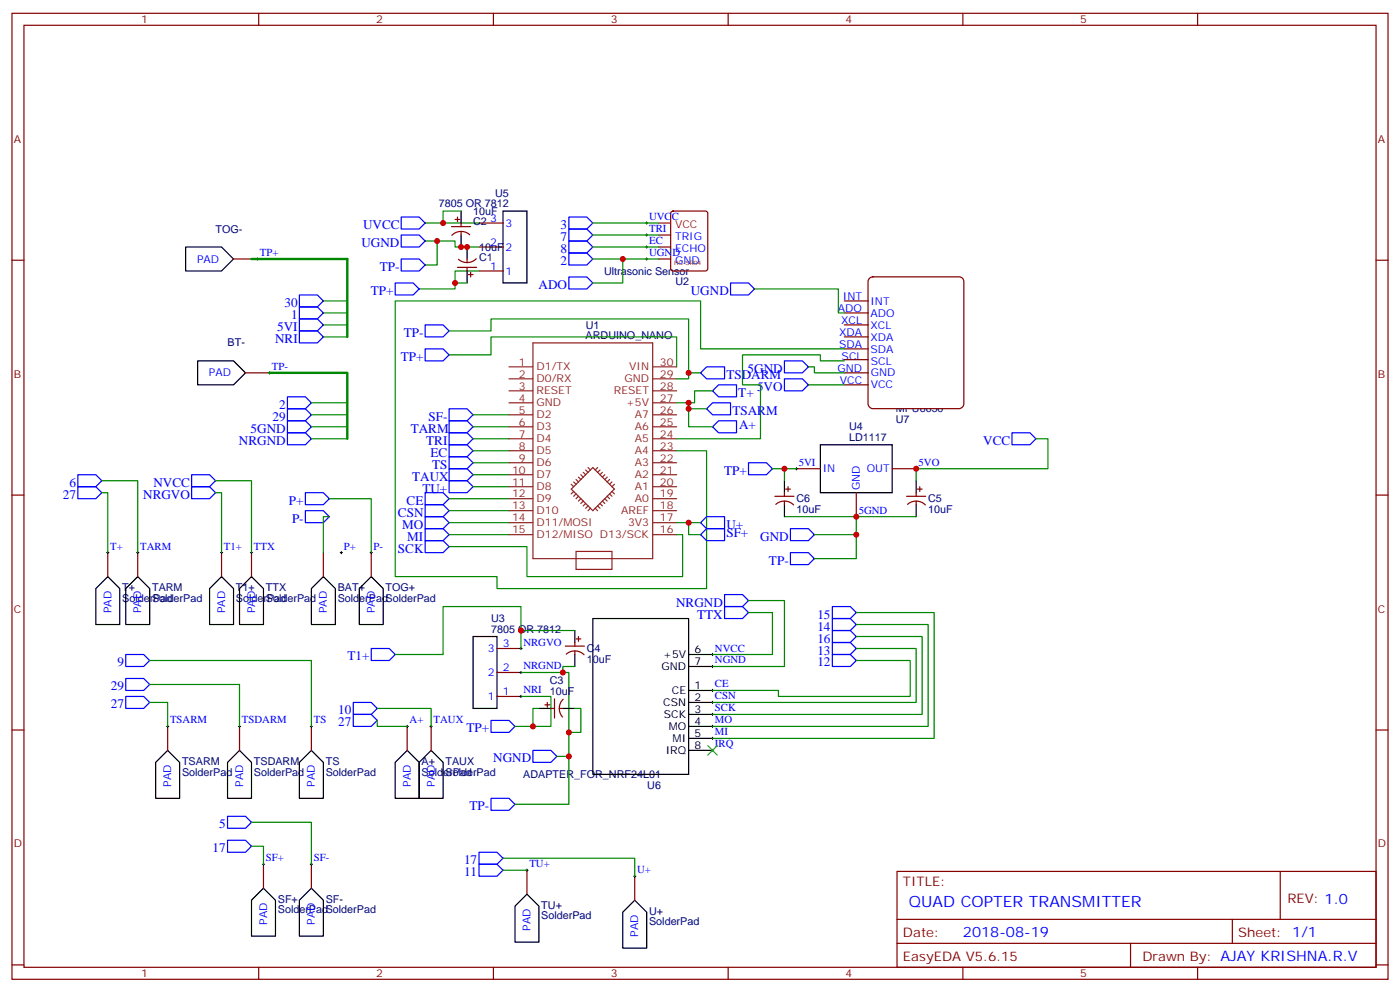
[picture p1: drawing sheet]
<svg xmlns="http://www.w3.org/2000/svg" width="412mm" height="292mm" viewBox="0 0 412 292" stroke-linecap="round" stroke-linejoin="round" font-family="sans-serif">
<g fill="none" stroke="#870000" stroke-width=".35">
<path d="M3.5 3.9h405.4v284.4h-405.4zM7.1 7.4h398.2v277.3h-398.2zM76.2 3.9v3.5M145.3 3.9v3.5M214.5 3.9v3.5M283.6 3.9v3.5M352.8 3.9v3.5M3.5 76.6h3.6M141.1 79.8h7.1M141.1 72.7h7.1M141.1 65.7h7.1M194 72.7h3.6"/>
<path d="M194 69.2h3.6M194 76.2h3.6M197.8 62.3l.5-.2h9.5l.6 .5 .1 16.5-.5 .6-9.7 .1-.7-.5v-16.5zM405.3 76.6h3.6M3.5 145.7h3.6M405.3 145.7h3.6M146.4 197.9h7.1M146.4 190.9h7.1M3.5 214.9h3.6M146.4 205h7.1M405.3 214.9h3.6M264.2 256.5h141.1v28.2h-141.1z"/>
<path d="M377.1 256.5v14.1M264.2 270.6h141.1M264.2 277.7h141.1M333 277.7v7M363 270.6v7.1M3.5 284h3.6M76.2 284.7v3.6M145.3 284.7v3.6M214.5 284.7v3.6M283.6 284.7v3.6M352.8 284.7v3.6M405.3 284h3.6"/>
</g>
<path d="M148.2 62.1h7v21.2h-7zM139.3 187.4h7.1v21.1h-7.1z" fill="none" stroke="#000" stroke-width=".35"/>
<path d="M194 65.7h3.6" fill="none" stroke="#f00" stroke-width=".35"/>
<path d="M190.1 65.7h.8M190.1 69.2h.8M190.1 72.7h.8M190.1 76.2h.8M190.5 65.3v.7M190.5 68.8v.7M190.5 72.4v.7M190.5 75.9v.7" fill="none" stroke="#000" stroke-width=".29"/>
<path d="M118.2 63.9h5.3l1.7 1.8-1.7 1.7h-5.3zM118.2 69.2h5.3l1.7 1.7-1.7 1.8h-5.3zM167.6 63.9h5.3l1.7 1.8-1.7 1.7h-5.3zM167.6 67.4h5.3l1.7 1.8-1.7 1.7h-5.3zM167.6 70.9h5.3l1.7 1.8-1.7 1.8h-5.3zM132.3 127.4h5.3l1.7 1.8-1.7 1.7h-5.3zM132.3 130.9h5.3l1.7 1.8-1.7 1.7h-5.3z" fill="none" stroke="#00f" stroke-width=".35"/>
<path d="M125.2 70.9h8.9v1.8h7M125.2 65.7h15.9M141.1 79.8h-7v5.3h-10.6M174.6 65.7h19.4M174.6 69.2h19.4M174.6 72.7h19.4" fill="none" stroke="#008700" stroke-width=".35"/>
<path d="M256 82.1l1.1-.6h25.4a1.41 1.41 0 0 1 1.4 1.4v36a1.51 1.51 0 0 1-1.4 1.4h-25.4a1.51 1.51 0 0 1-1.4-1.4v-36z" fill="#fff" stroke="#800000" stroke-width=".35"/>
<g fill="none" stroke="#870000" stroke-width=".35">
<path d="M68.8 76.2h7M133 66.7h5.6M134.1 64.6h1.4M134.8 78.7h5.6M134.8 63.9v1.4M135.8 65.7v1M135.8 68.1v1.1M137.6 76.2v1.1M137.6 78.7v1.1M138.4 69.1a3.8 3.8 0 0 0-5.3 .2M140.3 76.2a3.8 3.8 0 0 1-5.3 .1M137.9 80.8h1.4"/>
<path d="M138.6 80.1v1.4M248.7 99.2h7.1M248.7 95.6h7.1M248.7 92.1h7.1M248.7 88.6h7.1M72.3 109.7h7.1M248.7 113.3h7.1M248.7 109.7h7.1M248.7 105.9h7.1M248.7 102.7h7.1M234.6 138h7.1M262.8 138h7.1"/>
<path d="M228.2 146.1h5.7M228.5 148.5a3.8 3.8 0 0 1 5.3 .1M231.1 145v1.1M231.1 147.5v1.1M231.4 144h1.4M232.1 143.3v1.4M252.2 145v7.1M267.1 146.1h5.6M267.3 148.5a3.8 3.8 0 0 1 5.3 .1M269.9 145v1.1M269.9 147.5v1.1M270.2 144h1.4"/>
<path d="M270.9 143.3v1.4M31.7 162.7v7M40.6 162.7v7M65.3 162.7v7M74.1 162.7v7M95.2 162.7v7M109.4 162.7v7M166.5 190.2h5.7M166.8 192.6a3.8 3.8 0 0 1 5.2 .1M169.3 189.1v1.1M169.3 191.6v1.1M169.7 188.1h1.4"/>
<path d="M170.4 187.4v1.4M49.4 213.8v7.1M70.6 213.8v7.1M91.7 213.8v7.1M119.9 213.8v7.1M127 213.8v7.1M160.5 207.5h1.4M161.2 206.8v1.4M162.3 208.5h1M163.3 205.7v5.6M164.7 208.5h1.1M165.9 205.8a3.8 3.8 0 0 0-.2 5.3"/>
<path d="M77.6 254.4v7M91.7 254.4v7M155.2 256.2v7M187 257.9v7.1"/>
</g>
<g fill="none" stroke="#000" stroke-width=".35">
<path d="M54.7 72.7h10.6l3.5 3.5-3.5 3.6h-10.6zM135.8 62.1v3.6M135.8 69.2v3.5M137.6 72.7v3.5M137.6 79.8v3.5M58.2 106.2h10.6l3.5 3.5-3.5 3.6h-10.6zM241.7 130.9h21.1v14.1h-21.1zM231.1 141.5v3.5M231.1 148.6v3.5M269.9 141.5v3.5M269.9 148.6v3.5M28.2 173.2l3.5-3.5 3.6 3.5v10.6h-7.1z"/>
<path d="M37 173.2l3.6-3.5 3.5 3.5v10.6h-7.1zM61.7 173.2l3.6-3.5 3.5 3.5v10.6h-7.1zM70.6 173.2l3.5-3.5 3.5 3.5v10.6h-7zM91.7 173.2l3.5-3.5 3.6 3.5v10.6h-7.1zM105.8 173.2l3.6-3.5 3.5 3.5v10.6h-7.1zM169.3 185.6v3.5M169.3 192.7v3.5M174.6 182.1h28.2v45.8h-28.2zM202.8 192.7h7.1M202.8 196.2h7.1M158.7 208.5h3.6M165.8 208.5h3.5"/>
<path d="M202.8 203.2h7.1M202.8 206.8h7.1M202.8 210.3h7.1M202.8 213.8h7.1M202.8 217.3h7.1M45.9 224.4l3.5-3.5 3.5 3.5v10.6h-7zM67 224.4l3.6-3.5 3.5 3.5v10.6h-7.1zM88.2 224.4l3.5-3.5 3.5 3.5v10.6h-7zM116.4 224.4l3.5-3.5 3.6 3.5v10.6h-7.1zM123.5 224.4l3.5-3.5 3.5 3.5v10.6h-7zM202.8 220.9h7.1M74.1 265l3.5-3.6 3.5 3.6v10.6h-7z"/>
<path d="M88.2 265l3.5-3.6 3.5 3.6v10.6h-7zM151.7 266.7l3.5-3.5 3.5 3.5v10.6h-7zM187 265l3.5 3.5v10.6h-7.1v-10.6z"/>
</g>
<g fill="none" stroke="#000" stroke-width=".29">
<path d="M75.5 76.2h.7M75.8 75.9v.7M79 109.7h.7M79.4 109.4v.7M234.2 138h.7M234.6 137.6v.7M269.5 138h.7M269.9 137.6v.7M251.9 152.1h.7M252.2 151.7v.7M31.4 162.7h.7M31.7 162.3v.7"/>
<path d="M40.2 162.7h.7M40.6 162.3v.7M64.9 162.7h.7M65.3 162.3v.7M73.7 162.7h.7M74.1 162.3v.7M100.2 162.7h.7M100.5 162.3v.7M109 162.7h.7M109.4 162.3v.7M153.1 190.9h.7M153.1 197.9h.7"/>
<path d="M153.5 190.5v.7M153.5 197.6v.7M209.5 192.7h.8M209.5 196.2h.8M209.9 192.3v.7M209.9 195.8v.7M49 213.8h.7M49.4 213.5v.7M70.2 213.8h.7M70.6 213.5v.7M91.4 213.8h.7M91.7 213.5v.7"/>
<path d="M119.6 213.8h.7M119.9 213.5v.7M126.6 213.8h.8M127 213.5v.7M153.1 205h.7M153.5 204.6v.8M209.5 217.3h.8M209.5 213.8h.8M209.5 210.3h.8M209.5 206.8h.8M209.5 203.2h.8M209.9 202.9v.7"/>
<path d="M209.9 206.4v.7M209.9 209.9v.7M209.9 213.5v.7M209.9 217v.7M209.5 220.9h.8M209.9 220.5v.7M77.3 254.4h.7M77.6 254v.7M91.4 254.4h.7M91.7 254v.7M154.9 256.2h.7M155.2 255.8v.7"/>
<path d="M186.6 257.9h.7M187 257.6v.7"/>
</g>
<g fill="none" stroke="#8c2424" stroke-width=".35">
<path d="M149.9 118.6h7.1M149.9 115h7.1M149.9 111.5h7.1M149.9 108h7.1M157 100.9h35.3v63.5h-35.3zM192.3 118.6h7M192.3 115h7M192.3 111.5h7M192.3 108h7M149.9 139.7h7.1M149.9 136.2h7.1M149.9 132.7h7.1"/>
<path d="M149.9 129.2h7.1M149.9 125.6h7.1M149.9 122.1h7.1M171.1 139.7l.7 .7M171.8 139l.7 .7M172.5 138.3l.7 .7M173.2 137.6l.7 .7M176 137.6l-.7 .7M176.7 138.3l-.7 .7M177.4 139l-.7 .7M178.2 139.7l-.8 .7M192.3 139.7h7"/>
<path d="M192.3 136.2h7M192.3 132.7h7M192.3 129.2h7M192.3 125.6h7M192.3 122.1h7M149.9 153.8h7.1M149.9 150.3h7.1M149.9 146.8h7.1M149.9 143.3h7.1M149.9 157.4h7.1M168.3 144l6.3-6.4 6.4 6.4-6.4 6.3zM168.3 142.6l.7 .7"/>
<path d="M169 141.9l.7 .7M169 144.7l-.7 .7M169.7 141.1l.7 .8M169.7 145.4l-.7 .7M170.4 140.4l.7 .7M170.4 146.1l-.7 .7M171.1 146.8l-.7 .7M171.8 147.5l-.7 .7M172.5 148.2l-.7 .7M173.2 148.9l-.7 .7M173.9 149.6l-.7 .7M175.3 149.6l.7 .7"/>
<path d="M176 148.9l.7 .7M176.7 148.2l.7 .7M177.4 147.5l.8 .7M178.2 146.8l.7 .7M178.9 146.1l.7 .7M178.9 140.4l-.7 .7M179.6 145.4l.7 .7M179.6 141.1l-.7 .8M180.3 144.7l.7 .7M180.3 141.9l-.7 .7M181 142.6l-.7 .7M192.3 153.8h7"/>
<path d="M192.3 150.3h7M192.3 146.8h7M192.3 143.3h7M192.3 157.4h7M169.7 162.3h10.6v5.3h-10.6z"/>
</g>
<g fill="none" stroke="#008700" stroke-width=".35">
<path d="M128.8 70.9v7.1h-3.6M135.8 62.1h-5.3v3.6M174.6 76.2h19.4M183.4 76.2v7.1h-8.8M95.2 95.6h7.1v3.6h-7.1M95.2 92.1h7.1M95.2 88.6h7.1M132.3 97.4h12.3v-3.5h58.2v17.6h-3.5M134.1 83.3h3.5M222.2 85.1h24.7v7h1.8M91.7 118.6h10.6M132.3 104.5h12.3v-5.3h54.7v8.8"/>
<path d="M202.8 118.6v1.7h5.3M202.8 109.7h3.6M209.9 115h-5.3v3.6h-5.3M238.1 108h1.8v1.7h8.8M238.1 113.3h10.6M248.7 102.7h-42.3v-14.1h-90v81.1h30v3.5h61.7v-40.5h-8.8M248.7 106.2h-7v-1.7h-23v8.8h5.3v15.9h-24.7M91.7 129.2h10.6M91.7 122.1h10.6M91.7 125.6h10.6M139.3 129.2h10.6M139.3 132.7h10.6"/>
<path d="M139.3 122.1h10.6M139.3 125.6h10.6M139.3 136.2h10.6M139.3 139.7h10.6M202.8 120.3v5.3h7.1M227.5 138h7.1M231.1 138v3.5M305.2 129.2h3.5v8.8h-38.8v3.5M30 145h1.7v17.7M30 141.5h10.6v21.2M63.5 145h1.8v17.7M63.5 141.5h10.6v21.2"/>
<path d="M97 152.1h-1.8v10.6M97 146.8h12.4v15.9M132.3 146.8h17.6M132.3 157.4h17.6M132.3 153.8h17.6M132.3 150.3h17.6M139.3 143.3h10.6M199.3 157.4h1.8v12.3h-45.9v-8.8h-22.9M199.3 153.8h7.1M202.8 153.8v3.6h3.6M231.1 152.1h21.1v5.3h-12.3M252.2 157.4v7h-12.3"/>
<path d="M252.2 152.1h17.7M220.5 176.8h10.6v19.4h-21.2M44.1 194.4h47.6v19.4M153.5 190.9v-12.4h-23v14.2h-14.1M153.5 197.9h14.1v24.7h-3.6M153.5 185.6h15.8M169.3 196.2h-3.5v1.7M220.5 180.3h7v12.4h-17.6M252.2 180.3h23v37h-65.3M252.2 183.8h21.2v30h-63.5M252.2 187.4h19.4v22.9h-61.7M252.2 190.9h17.7v15.9h-60"/>
<path d="M252.2 194.4h15.9v10.6h-38.8v-1.8h-19.4M44.1 206.8h5.3v7M44.1 201.5h26.5v12.3M111.1 212.1v1.7h8.8M111.1 208.5h15.9v5.3M153.5 205h8.8v8.8h-10.6M158.7 208.5h-1.7v5.3M169.3 208.5h1.8v7.1h-3.5M167.6 222.6v14.1h-15.9M74.1 249.1h3.5v5.3M74.1 242h17.6v12.4M148.2 252.6h38.8v5.3"/>
<path d="M148.2 256.2h7"/>
</g>
<g fill="none" stroke="#00f" stroke-width=".35">
<path d="M118.2 76.2h5.3l1.7 1.8-1.7 1.8h-5.3zM167.6 74.5h5.3l1.7 1.7-1.7 1.8h-5.3zM88.2 86.8h5.3l1.7 1.8-1.7 1.7h-5.3zM88.2 90.3h5.3l1.7 1.8-1.7 1.8h-5.3zM88.2 93.9h5.3l1.7 1.7-1.7 1.8h-5.3zM88.2 97.4h5.3l1.7 1.8-1.7 1.7h-5.3zM116.4 83.3h5.3l1.8 1.8-1.8 1.7h-5.3zM125.2 95.6h5.3l1.8 1.8-1.8 1.8h-5.3zM167.6 81.5h5.3l1.7 1.8-1.7 1.8h-5.3zM215.2 83.3h5.3l1.7 1.8-1.7 1.7h-5.3zM84.7 116.8h5.3l1.7 1.8-1.7 1.7h-5.3zM125.2 102.7h5.3l1.8 1.8-1.8 1.7h-5.3z"/>
<path d="M208.1 108h5.3v3.5h-5.3l-1.7-1.8zM209.9 118.6h5.3v3.5h-5.3l-1.8-1.8zM211.7 113.3h5.3v3.5h-5.3l-1.8-1.8zM231.1 111.5h5.3l1.7 1.8-1.7 1.7h-5.3zM231.1 106.2h5.3l1.7 1.8-1.7 1.7h-5.3zM22.9 139.7h5.3l1.8 1.8-1.8 1.8h-5.3zM56.4 139.7h5.3l1.8 1.8-1.8 1.8h-5.3zM84.7 120.3h5.3l1.7 1.8-1.7 1.8h-5.3zM84.7 123.9h5.3l1.7 1.7-1.7 1.8h-5.3zM84.7 127.4h5.3l1.7 1.8-1.7 1.7h-5.3zM132.3 123.9h5.3l1.7 1.7-1.7 1.8h-5.3zM132.3 134.4h5.3l1.7 1.8-1.7 1.8h-5.3z"/>
<path d="M132.3 138h5.3l1.7 1.7-1.7 1.8h-5.3zM132.3 120.3h5.3l1.7 1.8-1.7 1.8h-5.3zM209.9 125.6l1.8-1.7h5.3v3.5h-5.3zM220.5 136.2h5.3l1.7 1.8-1.7 1.7h-5.3zM298.1 127.4h5.3l1.8 1.8-1.8 1.7h-5.3zM22.9 143.3h5.3l1.8 1.7-1.8 1.8h-5.3zM56.4 143.3h5.3l1.8 1.7-1.8 1.8h-5.3zM90 145h5.2l1.8 1.8-1.8 1.8h-5.2zM90 150.3h5.2l1.8 1.8-1.8 1.7h-5.2zM125.2 145h5.3l1.8 1.8-1.8 1.8h-5.3zM125.2 148.6h5.3l1.8 1.7-1.8 1.8h-5.3zM125.2 152.1h5.3l1.8 1.7-1.8 1.8h-5.3z"/>
<path d="M125.2 155.6h5.3l1.8 1.8-1.8 1.7h-5.3zM125.2 159.1h5.3l1.8 1.8-1.8 1.8h-5.3zM132.3 141.5h5.3l1.7 1.8-1.7 1.7h-5.3zM206.4 157.4l1.7-1.8h5.3v3.5h-5.3zM208.1 152.1h5.3v3.5h-5.3l-1.7-1.8zM232.8 155.6h5.3l1.8 1.8-1.8 1.7h-5.3zM213.4 175h5.3l1.8 1.8-1.8 1.7h-5.3zM213.4 178.5h5.3l1.8 1.8-1.8 1.8h-5.3zM232.8 162.7h5.3l1.8 1.7-1.8 1.8h-5.3zM245.2 178.5h5.3l1.7 1.8-1.7 1.8h-5.3zM37 192.7h5.3l1.8 1.7-1.8 1.8h-5.3zM37 199.7h5.3l1.8 1.8-1.8 1.7h-5.3z"/>
<path d="M109.4 190.9h5.3l1.7 1.8-1.7 1.7h-5.3zM245.2 182.1h5.3l1.7 1.7-1.7 1.8h-5.3zM245.2 185.6h5.3l1.7 1.8-1.7 1.7h-5.3zM245.2 189.1h5.3l1.7 1.8-1.7 1.8h-5.3zM245.2 192.7h5.3l1.7 1.7-1.7 1.8h-5.3zM37 205h5.3l1.8 1.8-1.8 1.7h-5.3zM104.1 206.8h5.3l1.7 1.7-1.7 1.8h-5.3zM104.1 210.3h5.3l1.7 1.8-1.7 1.7h-5.3zM144.6 212.1h5.3l1.8 1.7-1.8 1.8h-5.3zM144.6 235h5.3l1.8 1.7-1.8 1.8h-5.3zM157 220.9h5.3l1.7 1.7-1.7 1.8h-5.3zM67 240.3h5.3l1.8 1.7-1.8 1.8h-5.3z"/>
<path d="M67 247.3h5.3l1.8 1.8-1.8 1.8h-5.3zM141.1 250.9h5.3l1.8 1.7-1.8 1.8h-5.3zM141.1 254.4h5.3l1.8 1.8-1.8 1.7h-5.3z"/>
</g>
<path d="M74.1 76.2h28.2v23M79.4 109.7h22.9v19.5" fill="none" stroke="#008700" stroke-width=".71"/>
<path d="M208.5 219.5l2.8 2.8M211.3 219.5l-2.8 2.8" fill="none" stroke="#3c3" stroke-width=".35"/>
<g fill="#c00">
<circle cx="202.8" cy="153.8" r=".88"/>
<circle cx="130.5" cy="65.7" r=".88"/>
<circle cx="135.8" cy="72.7" r=".88"/>
<circle cx="157" cy="213.8" r=".88"/>
<circle cx="165.8" cy="197.9" r=".88"/>
<circle cx="269.9" cy="138" r=".88"/>
<circle cx="231.1" cy="138" r=".88"/>
<circle cx="202.8" cy="109.7" r=".88"/>
<circle cx="128.8" cy="70.9" r=".88"/>
<circle cx="252.2" cy="157.4" r=".88"/>
<circle cx="167.6" cy="222.6" r=".88"/>
<circle cx="183.4" cy="76.2" r=".88"/>
<circle cx="202.8" cy="118.6" r=".88"/>
<circle cx="202.8" cy="120.3" r=".88"/>
<circle cx="252.2" cy="152.1" r=".88"/>
<circle cx="153.5" cy="185.6" r=".88"/>
<circle cx="167.6" cy="215.6" r=".88"/>
<circle cx="137.6" cy="72.7" r=".88"/>
<circle cx="134.1" cy="83.3" r=".88"/>
</g>
<text font-size="4.6" fill="#00f" x="267.8" y="267.1">QUAD COPTER TRANSMITTER</text>
<text font-size="4.2" fill="#00f" x="283.6" y="275.9">2018-08-19</text>
<g font-size="3.9" fill="#00f">
<text x="106.9" y="67.4">UVCC</text>
<text x="165.1" y="67.4">3</text>
<text x="165.1" y="70.9">7</text>
<text x="106.5" y="72.7">UGND</text>
<text x="165.1" y="74.5">8</text>
<text x="165.1" y="78">2</text>
<text x="111.9" y="79.8">TP-</text>
<text x="109.2" y="86.8">TP+</text>
<text x="158.7" y="85.1">ADO</text>
<text x="203.5" y="86.8">UGND</text>
<text x="83.8" y="90.3">30</text>
<text x="85.7" y="93.9">1</text>
<text x="81" y="100.9">NRI</text>
<text x="81.7" y="97.4">5VI</text>
<text x="118.9" y="99.2">TP-</text>
<text x="118" y="106.2">TP+</text>
<text x="214" y="111.5">TSDARM</text>
<text x="220.2" y="109.7">5GND</text>
<text x="217.5" y="116.8">T+</text>
<text x="223" y="115">5VO</text>
<text x="80.3" y="123.9">29</text>
<text x="82.2" y="120.3">2</text>
<text x="126.2" y="123.9">SF-</text>
<text x="215.7" y="122.1">TSARM</text>
<text x="70.4" y="130.9">NRGND</text>
<text x="73.8" y="127.4">5GND</text>
<text x="121" y="127.4">TARM</text>
<text x="125.6" y="130.9">TRI</text>
<text x="217.7" y="126.3">A+</text>
<text x="289.7" y="130.9">VCC</text>
<text x="126.8" y="134.4">EC</text>
<text x="127.3" y="138">TS</text>
<text x="20.5" y="143.3">6</text>
<text x="45.2" y="143.3">NVCC</text>
<text x="121.4" y="141.5">TAUX</text>
<text x="213.3" y="139.7">TP+</text>
<text x="18.5" y="146.8">27</text>
<text x="42.2" y="146.8">NRGVO</text>
<text x="85.1" y="148.6">P+</text>
<text x="119.8" y="148.6">CE</text>
<text x="124.4" y="145">TU+</text>
<text x="86" y="153.8">P-</text>
<text x="117.2" y="152.1">CSN</text>
<text x="118.5" y="155.6">MO</text>
<text x="214" y="155.6">U+</text>
<text x="120" y="159.1">MI</text>
<text x="214" y="158.1">SF+</text>
<text x="223.9" y="159.1">GND</text>
<text x="117.2" y="162.7">SCK</text>
<text x="226.5" y="166.2">TP-</text>
<text x="199.2" y="178.5">NRGND</text>
<text x="205.4" y="182.1">TTX</text>
<text x="240.8" y="182.1">15</text>
<text x="240.8" y="185.6">14</text>
<text x="240.8" y="189.1">16</text>
<text x="34.6" y="196.2">9</text>
<text x="102.4" y="194.4">T1+</text>
<text x="240.8" y="192.7">13</text>
<text x="240.8" y="196.2">12</text>
<text x="32.6" y="203.2">29</text>
<text x="32.6" y="208.5">27</text>
<text x="99.7" y="210.3">10</text>
<text x="99.7" y="213.8">27</text>
<text x="137.4" y="215.6">TP+</text>
<text x="145.3" y="224.4">NGND</text>
<text x="138.3" y="238.5">TP-</text>
<text x="64.6" y="243.8">5</text>
<text x="62.6" y="250.9">17</text>
<text x="136.7" y="254.4">17</text>
<text x="136.7" y="257.9">11</text>
</g>
<g font-size="3.9" fill="#800">
<text x="266" y="260.7">TITLE:</text>
<text x="379.2" y="265.7">REV: 1.0</text>
<text x="266" y="275.9">Date:</text>
<text x="364.8" y="275.9">Sheet: 1/1</text>
<text x="266" y="283">EasyEDA V5.6.15</text>
<text x="336.5" y="283">Drawn By: AJAY KRISHNA.R.V</text>
</g>
<g font-size="3.2" fill="#800">
<text x="41.6" y="6.9">1</text>
<text x="110.8" y="6.9">2</text>
<text x="179.9" y="6.9">3</text>
<text x="249.1" y="6.9">4</text>
<text x="318.2" y="6.9">5</text>
<text x="4.1" y="42">A</text>
<text x="405.9" y="42">A</text>
<text x="4.1" y="111.2">B</text>
<text x="405.9" y="111.2">B</text>
<text x="4.1" y="180.3">C</text>
<text x="405.9" y="180.3">C</text>
<text x="4.1" y="249.4">D</text>
<text x="405.9" y="249.4">D</text>
<text x="41.6" y="287.7">1</text>
<text x="110.8" y="287.7">2</text>
<text x="179.9" y="287.7">3</text>
<text x="249.1" y="287.7">4</text>
<text x="318.2" y="287.7">5</text>
</g>
<g font-size="3.2" fill="#000080">
<text x="145.9" y="57.9">U5</text>
<text x="129.3" y="61.1">7805 OR 7812</text>
<text x="139.3" y="63.2">10uF</text>
<text x="63.5" y="68.5">TOG-</text>
<text x="139.4" y="66.4">C2</text>
<text x="141.1" y="73.8">10uF</text>
<text x="141.1" y="76.9">C1</text>
<text x="178" y="80.8">Ultrasonic Sensor</text>
<text x="199" y="84">U2</text>
<text x="67" y="102">BT-</text>
<text x="172.5" y="99.9">ARDUINO_NANO</text>
<text x="172.5" y="96.7">U1</text>
<text x="263.9" y="121.3">MPU6050</text>
<text x="263.9" y="124.5">U7</text>
<text x="250.1" y="129.9">LD1117</text>
<text x="250.1" y="126.7">U4</text>
<text x="234.6" y="147.8">C6</text>
<text x="273.4" y="147.8">C5</text>
<text x="234.6" y="151">10uF</text>
<text x="273.4" y="151">10uF</text>
<text x="36" y="174">T+</text>
<text x="44.8" y="174">TARM</text>
<text x="69.5" y="174">T1+</text>
<text x="78.3" y="174">TTX</text>
<text x="99.5" y="174">BAT+</text>
<text x="113.6" y="174">TOG+</text>
<text x="36" y="177.1">SolderPad</text>
<text x="44.8" y="177.1">SolderPad</text>
<text x="69.5" y="177.1">SolderPad</text>
<text x="78.3" y="177.1">SolderPad</text>
<text x="99.5" y="177.1">SolderPadSolderPad</text>
<text x="144.7" y="183.1">U3</text>
<text x="144.7" y="186.3">7805 OR 7812</text>
<text x="172.9" y="191.9">C4</text>
<text x="172.9" y="195.1">10uF</text>
<text x="161.9" y="201.5">C3</text>
<text x="161.9" y="204.6">10uF</text>
<text x="53.6" y="225.1">TSARM</text>
<text x="74.8" y="225.1">TSDARM</text>
<text x="96" y="225.1">TS</text>
<text x="124.2" y="225.1">A+</text>
<text x="131.2" y="225.1">TAUX</text>
<text x="53.6" y="228.3">SolderPad</text>
<text x="74.8" y="228.3">SolderPad</text>
<text x="96" y="228.3">SolderPad</text>
<text x="124.2" y="228.3">SolderPad</text>
<text x="131.2" y="228.3">SolderPad</text>
<text x="154.1" y="229">ADAPTER_FOR_NRF24L01</text>
<text x="190.7" y="232.2">U6</text>
<text x="81.8" y="268.9">SolderPadSolderPad</text>
<text x="81.8" y="265.7">SF+</text>
<text x="96" y="265.7">SF-</text>
<text x="159.5" y="267.4">TU+</text>
<text x="191.2" y="269.2">U+</text>
<text x="159.5" y="270.6">SolderPad</text>
<text x="191.2" y="272.4">SolderPad</text>
</g>
<g font-size="3.2" fill="#00f">
<text x="144.4" y="65.3">3</text>
<text x="191.2" y="64.8">UVCC</text>
<text x="148.9" y="66.7">3</text>
<text x="191.2" y="68.3">TRI</text>
<text x="191.2" y="71.8">EC</text>
<text x="198.9" y="70.6">TRIG</text>
<text x="58" y="77.3">PAD</text>
<text x="76.6" y="75.4">TP+</text>
<text x="144.4" y="72.4">2</text>
<text x="148.9" y="73.8">2</text>
<text x="191.2" y="75.4">UGND</text>
<text x="198.9" y="74.1">ECHO</text>
<text x="198.9" y="77.6">GND</text>
<text x="144.4" y="79.4">1</text>
<text x="148.9" y="80.8">1</text>
<text x="248.3" y="88.3">INT</text>
<text x="256.4" y="89.7">INT</text>
<text x="246.8" y="91.8">ADO</text>
<text x="247.8" y="95.3">XCL</text>
<text x="256.4" y="93.2">ADO</text>
<text x="247.1" y="98.9">XDA</text>
<text x="256.4" y="100.3">XDA</text>
<text x="256.4" y="96.7">XCL</text>
<text x="247.2" y="102.5">SDA</text>
<text x="247.9" y="106">SCL</text>
<text x="256.4" y="103.9">SDA</text>
<text x="256.5" y="107.5">SCL</text>
<text x="61.6" y="110.8">PAD</text>
<text x="80.1" y="108.9">TP-</text>
<text x="246.7" y="109.4">GND</text>
<text x="247.4" y="112.9">VCC</text>
<text x="256.5" y="110.8">GND</text>
<text x="256.5" y="114.3">VCC</text>
<text x="235.3" y="137.1">5VI</text>
<text x="270.6" y="137.1">5VO</text>
<text x="242.4" y="139">IN</text>
<text x="255.3" y="139">OUT</text>
<text x="253.3" y="144.3" transform="rotate(-90 253.3 144.3)">GND</text>
<text x="252.9" y="151.2">5GND</text>
<text x="32.5" y="161.8">T+</text>
<text x="41.3" y="161.8">TARM</text>
<text x="66" y="161.8">T1+</text>
<text x="74.8" y="161.8">TTX</text>
<text x="101.2" y="161.8">P+</text>
<text x="110.1" y="161.8">P-</text>
<text x="32.8" y="180.5" transform="rotate(-90 32.8 180.5)">PAD</text>
<text x="41.6" y="180.5" transform="rotate(-90 41.6 180.5)">PAD</text>
<text x="66.3" y="180.5" transform="rotate(-90 66.3 180.5)">PAD</text>
<text x="75.1" y="180.5" transform="rotate(-90 75.1 180.5)">PAD</text>
<text x="96.3" y="180.5" transform="rotate(-90 96.3 180.5)">PAD</text>
<text x="110.4" y="180.5" transform="rotate(-90 110.4 180.5)">PAD</text>
<text x="143.7" y="191.9">3</text>
<text x="148.2" y="190.5">3</text>
<text x="154.2" y="190">NRGVO</text>
<text x="210.6" y="191.8">NVCC</text>
<text x="148.2" y="197.6">2</text>
<text x="154.2" y="197.1">NRGND</text>
<text x="210.6" y="195.3">NGND</text>
<text x="143.7" y="199">2</text>
<text x="210.6" y="202.4">CE</text>
<text x="143.7" y="206.1">1</text>
<text x="148.2" y="204.6">1</text>
<text x="154.2" y="204.1">NRI</text>
<text x="210.6" y="209.4">SCK</text>
<text x="210.6" y="205.9">CSN</text>
<text x="50.1" y="212.9">TSARM</text>
<text x="71.3" y="212.9">TSDARM</text>
<text x="92.4" y="212.9">TS</text>
<text x="120.6" y="212.9">A+</text>
<text x="127.7" y="212.9">TAUX</text>
<text x="210.6" y="212.9">MO</text>
<text x="210.6" y="220">IRQ</text>
<text x="210.6" y="216.5">MI</text>
<text x="50.4" y="231.6" transform="rotate(-90 50.4 231.6)">PAD</text>
<text x="71.6" y="231.6" transform="rotate(-90 71.6 231.6)">PAD</text>
<text x="92.8" y="231.6" transform="rotate(-90 92.8 231.6)">PAD</text>
<text x="121" y="231.6" transform="rotate(-90 121 231.6)">PAD</text>
<text x="128.1" y="231.6" transform="rotate(-90 128.1 231.6)">PAD</text>
<text x="78.3" y="253.5">SF+</text>
<text x="92.4" y="253.5">SF-</text>
<text x="155.9" y="255.3">TU+</text>
<text x="187.7" y="257">U+</text>
<text x="78.7" y="272.2" transform="rotate(-90 78.7 272.2)">PAD</text>
<text x="92.8" y="272.2" transform="rotate(-90 92.8 272.2)">PAD</text>
<text x="156.3" y="274" transform="rotate(-90 156.3 274)">PAD</text>
<text x="188" y="275.7" transform="rotate(-90 188 275.7)">PAD</text>
</g>
<text font-size="3.2" fill="#f00" x="198.9" y="67.1">VCC</text>
<g font-size="3.2" fill="#8d2323">
<text x="152.9" y="107.6">1</text>
<text x="194.4" y="107.6">30</text>
<text x="152.9" y="111.2">2</text>
<text x="158" y="112.6">D0/RX</text>
<text x="158" y="109">D1/TX</text>
<text x="183.9" y="112.6">GND</text>
<text x="185.3" y="109">VIN</text>
<text x="194.4" y="111.2">29</text>
<text x="152.9" y="118.2">4</text>
<text x="152.9" y="114.7">3</text>
<text x="158" y="119.6">GND</text>
<text x="158" y="116.1">RESET</text>
<text x="180.9" y="116.1">RESET</text>
<text x="184.4" y="119.6">+5V</text>
<text x="194.4" y="114.7">28</text>
<text x="194.4" y="118.2">27</text>
<text x="152.9" y="125.3">6</text>
<text x="152.9" y="121.7">5</text>
<text x="158" y="123.2">D2</text>
<text x="187" y="123.2">A7</text>
<text x="194.4" y="121.7">26</text>
<text x="194.4" y="125.3">25</text>
<text x="152.9" y="128.8">7</text>
<text x="158" y="130.2">D4</text>
<text x="158" y="126.7">D3</text>
<text x="187" y="126.7">A6</text>
<text x="187" y="130.2">A5</text>
<text x="194.4" y="128.8">24</text>
<text x="152.9" y="135.9">9</text>
<text x="152.9" y="132.3">8</text>
<text x="158" y="137.3">D6</text>
<text x="158" y="133.7">D5</text>
<text x="187" y="133.7">A4</text>
<text x="187" y="137.3">A3</text>
<text x="194.4" y="132.3">23</text>
<text x="194.4" y="135.9">22</text>
<text x="150.8" y="142.9">11</text>
<text x="150.8" y="139.4">10</text>
<text x="158" y="140.8">D7</text>
<text x="187" y="140.8">A2</text>
<text x="194.4" y="139.4">21</text>
<text x="194.4" y="142.9">20</text>
<text x="150.8" y="150">13</text>
<text x="150.8" y="146.4">12</text>
<text x="158" y="147.8">D9</text>
<text x="158" y="144.3">D8</text>
<text x="187" y="144.3">A1</text>
<text x="187" y="147.8">A0</text>
<text x="194.4" y="146.4">19</text>
<text x="194.4" y="150">18</text>
<text x="150.8" y="153.5">14</text>
<text x="158" y="154.9">D11/MOSI</text>
<text x="158" y="151.4">D10</text>
<text x="183" y="151.4">AREF</text>
<text x="185" y="154.9">3V3</text>
<text x="194.4" y="153.5">17</text>
<text x="150.8" y="157">15</text>
<text x="158" y="158.4">D12/MISO D13/SCK</text>
<text x="194.4" y="157">16</text>
</g>
<g font-size="3.2">
<text x="194.9" y="197.2">GND</text>
<text x="195.4" y="193.7">+5V</text>
<text x="204.6" y="192.3">6</text>
<text x="204.6" y="195.8">7</text>
<text x="204.6" y="202.9">1</text>
<text x="195.4" y="207.8">CSN</text>
<text x="197.9" y="204.3">CE</text>
<text x="204.6" y="206.4">2</text>
<text x="204.6" y="209.9">3</text>
<text x="195.6" y="211.3">SCK</text>
<text x="197" y="214.9">MO</text>
<text x="204.6" y="213.5">4</text>
<text x="196.1" y="221.9">IRQ</text>
<text x="198.1" y="218.4">MI</text>
<text x="204.6" y="217">5</text>
<text x="204.6" y="220.5">8</text>
</g>
<text font-size="1.8" fill="#900" x="198.6" y="78">HC-SR04</text>
</svg>
